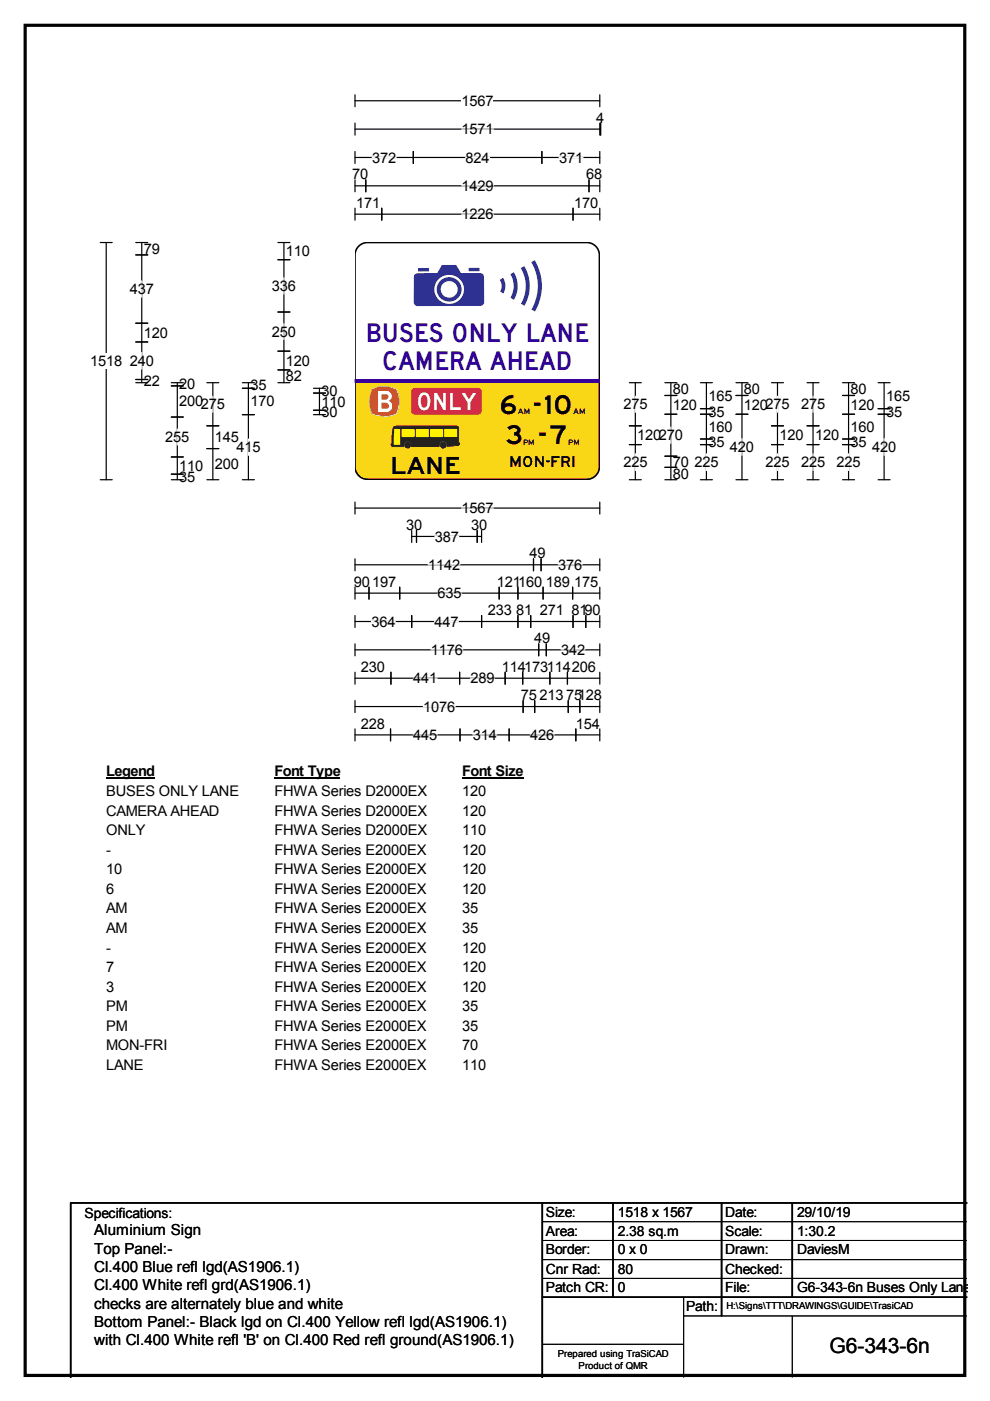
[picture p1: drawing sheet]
<svg xmlns="http://www.w3.org/2000/svg" width="210mm" height="297mm" viewBox="0 0 210 297" stroke-linecap="round" stroke-linejoin="round" font-family="sans-serif">
<path d="M5.3 5.4h199.3v286.2h-199.3z" fill="none" stroke="#000" stroke-width=".68"/>
<path d="M75.3 21.4h51.9M75.3 20.1v2.5M127.2 20.1v2.5" fill="none" stroke="#000" stroke-width=".25"/>
<path d="M97.9 19.7h6.7v3.4h-6.7z" fill="#fff"/>
<g fill="none" stroke="#000" stroke-width=".25">
<path d="M75.3 27.4h52M75.3 26.1v2.5M75.3 32.1v2.6M75.3 38.1v2.6M75.3 33.4h51.9M75.3 39.4h51.9M77.6 38.1v2.6M87.6 32.1v2.6M114.9 32.1v2.6M124.9 38.1v2.6M127.2 26.1v2.5M127.2 32.1v2.6"/>
<path d="M127.2 38.1v2.6M127.3 26.1v2.5M21.3 51.4h2.5M22.5 51.4v50.3M75.3 44.1v2.6M75.3 45.4h51.9M80.9 44.1v2.6M121.5 44.1v2.6M127.2 44.1v2.6M21.3 101.7h2.5M75.3 106.5v2.5M75.3 118.5v2.5"/>
<path d="M75.3 107.7h51.9M75.3 119.7h51.9M87.3 113.7h14.8M87.3 112.5v2.5M88.3 112.5v2.5M101.2 112.5v2.5M102.1 112.5v2.5M113.1 118.5v2.5M114.7 118.5v2.5M127.2 106.5v2.5M127.2 118.5v2.5M75.3 124.5v2.5"/>
<path d="M75.3 130.5v2.5M75.3 136.5v2.6M75.3 125.8h51.9M75.3 131.8h51.9M75.3 137.8h51.9M78.2 124.5v2.5M84.8 124.5v2.5M87.3 130.5v2.5M102.1 130.5v2.5M105.8 124.5v2.5M109.8 124.5v2.5M109.8 130.5v2.5"/>
<path d="M112.5 130.5v2.5M114.2 136.5v2.6M115.1 124.5v2.5M115.8 136.5v2.6M121.4 124.5v2.5M121.5 130.5v2.5M124.2 130.5v2.5M127.2 124.5v2.5M127.2 130.5v2.5M127.2 136.5v2.6M75.3 142.5v2.6M75.3 148.5v2.6"/>
<path d="M75.3 154.5v2.6M75.3 143.8h51.9M75.3 149.8h51.9M75.3 155.8h51.9M82.8 154.5v2.6M82.9 142.5v2.6M97.5 142.5v2.6M97.5 154.5v2.6M107.1 142.5v2.6M107.9 154.5v2.6M110.8 142.5v2.6M110.9 148.5v2.6"/>
<path d="M113.4 148.5v2.6M116.6 142.5v2.6M120.3 142.5v2.6M120.5 148.5v2.6M122.1 154.5v2.6M122.9 148.5v2.6M127.2 142.5v2.6M127.2 148.5v2.6M127.2 154.5v2.6"/>
</g>
<g fill="none" stroke="#fff" stroke-width=".25">
<path d="M78.9 33.4h5.1M97.9 27.4h6.7M97.9 39.4h6.7M98.7 33.4h5.1M118.5 33.4h5.1M97.9 45.4h6.7M90.8 119.7h6.7M92.2 113.7h5.1M97.9 107.7h6.7M118.4 119.7h5M78.7 131.8h5.1M91.4 137.8h6.7"/>
<path d="M92.1 131.8h5.1M92.8 125.8h5.1M119 137.8h5M87.6 143.8h5.1M87.6 155.8h5.1M89.7 149.8h6.8M99.7 143.8h5.1M100.2 155.8h5.1M112.4 155.8h5.1"/>
</g>
<path d="M19.1 74.9h6.7v3.4h-6.7z" fill="#fff"/>
<g fill="none" stroke="#000" stroke-width=".25">
<path d="M28.8 51.4h2.5M28.8 54h2.5M30.1 51.4v29.7M58.9 51.4h2.6M58.9 55.1h2.6M60.2 51.4v29.7M28.8 68.5h2.5M28.8 72.5h2.5M58.9 66.2h2.6M58.9 74.5h2.6M58.9 78.4h2.6M28.8 80.5h2.5"/>
<path d="M28.8 81.1h2.5M36.3 81.1h2.6M36.3 81.8h2.6M36.3 88.4h2.6M36.3 96.9h2.6M37.6 81.1v20.6M43.9 81.1h2.5M43.9 90.3h2.5M43.9 95.1h2.5M45.1 81.1v20.6M51.4 81.1h2.5M51.4 82.3h2.5"/>
<path d="M51.4 87.9h2.5M52.7 81.1v20.6M58.9 81.1h2.6M66.5 82.3h2.5M66.5 87.9h2.5M66.5 83.3h2.5M66.5 87h2.5M67.7 82.3v5.6M133.4 81.1h2.6M133.4 90.3h2.6M133.4 94.3h2.6M134.7 81.1v20.6"/>
<path d="M141 81.1h2.5M141 83.8h2.5M141 87.8h2.5M141 96.7h2.5M141 99.1h2.5M142.2 81.1v20.6M148.5 81.1h2.5M148.5 94.3h2.5M148.5 87.8h2.5M148.5 86.6h2.5M148.5 93.1h2.5M149.8 81.1v20.6"/>
<path d="M156 81.1h2.6M156 83.8h2.6M156 87.8h2.6M157.3 81.1v20.6M163.6 81.1h2.5M163.6 90.3h2.5M163.6 94.3h2.5M164.8 81.1v20.6M171.1 81.1h2.6M171.1 90.3h2.6M171.1 94.3h2.6M172.4 81.1v20.6"/>
<path d="M178.6 81.1h2.6M178.6 94.3h2.6M178.6 83.8h2.6M178.6 87.8h2.6M178.6 93.1h2.6M179.9 81.1v20.6M186.2 81.1h2.5M186.2 87.8h2.5M186.2 86.6h2.5M187.5 81.1v20.6M36.3 100.5h2.6M36.3 101.7h2.6"/>
<path d="M43.9 101.7h2.5M51.4 101.7h2.5M133.4 101.7h2.6M141 101.7h2.5M148.5 101.7h2.5M156 101.7h2.6M163.6 101.7h2.5M171.1 101.7h2.6M178.6 101.7h2.6M186.2 101.7h2.5"/>
</g>
<g fill="none" stroke="#fff" stroke-width=".25">
<path d="M30.1 59.5v3.5M60.2 58.9v3.4M30.1 74.7v3.6M60.2 68.6v3.4M37.6 91v3.3M45.1 84v3.4M52.7 93.1v3.4M134.7 84v3.4M134.7 96.2v3.6M142.2 90.5v3.5M149.8 96.2v3.6M157.3 93v3.5"/>
<path d="M164.8 84v3.4M164.8 96.2v3.6M172.4 84v3.4M172.4 96.2v3.6M179.9 96.2v3.6M187.5 93v3.5"/>
</g>
<path d="M22.5 161.8h10.2v3.4h-10.2z" fill="#fff"/>
<path d="M22.5 165h10.3" fill="none" stroke="#000" stroke-width=".34"/>
<path d="M58.2 161.8h13.9v3.4h-13.9z" fill="#fff"/>
<path d="M58.2 165h13.9" fill="none" stroke="#000" stroke-width=".34"/>
<path d="M98 161.8h12.8v3.4h-12.8z" fill="#fff"/>
<path d="M98 165h12.9" fill="none" stroke="#000" stroke-width=".34"/>
<g fill="#fff">
<path d="M22.5 166h28v3.4h-28z"/>
<path d="M58.2 166h32.1v3.4h-32.1z"/>
<path d="M98 166h5v3.4h-5z"/>
<path d="M22.5 170.1h23.9v3.4h-23.9z"/>
<path d="M58.2 170.1h32.1v3.4h-32.1z"/>
<path d="M98 170.1h5v3.4h-5z"/>
<path d="M22.5 174.3h8.1v3.4h-8.1z"/>
<path d="M58.2 174.3h32.1v3.4h-32.1z"/>
<path d="M98 174.3h5v3.4h-5z"/>
<path d="M22.5 178.4h1v3.4h-1z"/>
<path d="M58.2 178.4h32v3.4h-32z"/>
<path d="M98 178.4h5v3.4h-5z"/>
<path d="M22.5 182.6h3.3v3.4h-3.3z"/>
<path d="M58.2 182.6h32v3.4h-32z"/>
<path d="M98 182.6h5v3.4h-5z"/>
<path d="M22.5 186.7h1.6v3.4h-1.6z"/>
<path d="M58.2 186.7h32v3.4h-32z"/>
<path d="M98 186.7h5v3.4h-5z"/>
<path d="M22.5 190.9h4.3v3.4h-4.3z"/>
<path d="M58.2 190.9h32v3.4h-32z"/>
<path d="M98 190.9h3.3v3.4h-3.3z"/>
<path d="M22.5 195h4.3v3.4h-4.3z"/>
<path d="M58.2 195h32v3.4h-32z"/>
<path d="M98 195h3.3v3.4h-3.3z"/>
<path d="M22.5 199.2h1v3.4h-1z"/>
<path d="M58.2 199.2h32v3.4h-32z"/>
<path d="M98 199.2h5v3.4h-5z"/>
<path d="M22.5 203.3h1.6v3.4h-1.6z"/>
<path d="M58.2 203.3h32v3.4h-32z"/>
<path d="M98 203.3h5v3.4h-5z"/>
<path d="M22.5 207.5h1.6v3.3h-1.6z"/>
<path d="M58.2 207.5h32v3.3h-32z"/>
<path d="M98 207.5h5v3.3h-5z"/>
<path d="M22.5 211.6h4.4v3.4h-4.4z"/>
<path d="M58.2 211.6h32v3.4h-32z"/>
<path d="M98 211.6h3.3v3.4h-3.3z"/>
<path d="M22.5 215.8h4.4v3.3h-4.4z"/>
<path d="M58.2 215.8h32v3.3h-32z"/>
<path d="M98 215.8h3.3v3.3h-3.3z"/>
<path d="M22.5 219.9h12.8v3.4h-12.8z"/>
<path d="M58.2 219.9h32v3.4h-32z"/>
<path d="M98 219.9h3.3v3.4h-3.3z"/>
<path d="M22.5 224.1h7.8v3.3h-7.8z"/>
<path d="M58.2 224.1h32v3.3h-32z"/>
<path d="M98 224.1h5v3.3h-5z"/>
</g>
<path d="M76.3 52l1-.5 .6-.1h46.5a2.67 2.67 0 0 1 2.7 2.7v27.1h-51.8v-27.1a2.66 2.66 0 0 1 1-2.1z" fill-rule="evenodd" fill="#fff" stroke="#fff" stroke-width=".21"/>
<path d="M75.3 81.2v-27.1a2.67 2.67 0 0 1 2.6-2.7h46.5a2.67 2.67 0 0 1 2.7 2.7v27.1" fill="none" stroke="#000" stroke-width=".34"/>
<path d="M75.3 81.1h51.8v17.9a2.67 2.67 0 0 1-2.7 2.6h-46.5a2.67 2.67 0 0 1-2.6-2.6z" fill-rule="evenodd" fill="#fad716" stroke="#fad716" stroke-width=".21"/>
<path d="M75.3 81.1v17.9a2.67 2.67 0 0 0 2.6 2.6h46.5a2.67 2.67 0 0 0 2.7-2.6v-17.9" fill="none" stroke="#000" stroke-width=".34"/>
<path d="M88 58.1l.5-.2h4.2l1-1.7h3l1 1.7h4.1a.77 .77 0 0 1 .8 .7l.1 5.5a.79 .79 0 0 1-.8 .8h-13.4a.78 .78 0 0 1-.8-.8l.1-5.4z" fill-rule="evenodd" fill="#2e3092"/>
<circle cx="95.2" cy="61.4" r="3.1" fill="#fefefe"/>
<circle cx="95.2" cy="61.4" r="2.61" fill="#2e3092"/>
<circle cx="95.2" cy="61.3" r="1.79" fill="#fefefe"/>
<g fill="#2e3092">
<path d="M106 59.3l.7-.4a3.2 3.2 0 0 1 0 3.3l-.6-.3a2.41 2.41 0 0 0-.1-2.6z" fill-rule="evenodd"/>
<path d="M108.2 58.1l.7-.4a5.7 5.7 0 0 1 .1 5.9l-.8-.4a4.9 4.9 0 0 0 0-5.1z" fill-rule="evenodd"/>
<path d="M110.4 56.8l.8-.4a8.3 8.3 0 0 1 0 8.4l-.7-.4a7.4 7.4 0 0 0-.1-7.6z" fill-rule="evenodd"/>
<path d="M112.6 55.6l.8-.4a10.6 10.6 0 0 1 0 10.9l-.7-.5a9.7 9.7 0 0 0-.1-10z" fill-rule="evenodd"/>
<path d="M88.6 56.8h2.4v.7l-2.4 .1z" fill-rule="evenodd"/>
<path d="M99.4 56.8h2.3v.7h-2.3z" fill-rule="evenodd"/>
</g>
<path d="M75.4 80.5h51.7v.6h-51.7z" fill="#37009b"/>
<path d="M75.3 80.5h51.8v.6h-51.8z" fill="none" stroke="#37009b" stroke-width=".21"/>
<path d="M78.8 82.5a5.9 5.9 0 0 1 5.3 0 6.4 6.4 0 0 1 0 5.3 6.5 6.5 0 0 1-5.3 0 6.5 6.5 0 0 1 0-5.3z" fill-rule="evenodd" fill="#fefefe"/>
<path d="M79 82.6a5.4 5.4 0 0 1 4.9 0 5.9 5.9 0 0 1 0 5 5.9 5.9 0 0 1-4.9 0 6 6 0 0 1 0-5z" fill-rule="evenodd" fill="#eb3d00" stroke="#eb3d00" stroke-width=".21"/>
<path d="M80.2 82.9v4.5h1.8a1.23 1.23 0 0 0 1.2-1 1.23 1.23 0 0 0-.8-1.4 1.12 1.12 0 0 0 .7-1.2 1.12 1.12 0 0 0-1.1-.9zM80.9 83.6h1a.56 .56 0 0 1 .5 .6 .56 .56 0 0 1-.6 .5h-.9zM80.9 85.4h.9a.68 .68 0 0 1 .6 .4 .68 .68 0 0 1-.2 .8h-1.3z" fill-rule="evenodd" fill="#fff"/>
<path d="M83.5 90.5l.4-.1h13.1l.3 .3v3.3h.1v.3l-.3 .2-2.3 .1a.88 .88 0 0 0-.9-1.1 .88 .88 0 0 0-.8 1.2h-5.8a.88 .88 0 0 0-.9-1.2 .88 .88 0 0 0-.8 1.2h-2.4l-.3-.2v-.3l.2-.1v-1.8z" fill-rule="evenodd" fill="#25221e" stroke="#25221e" stroke-width=".21"/>
<g fill="#fff100">
<path d="M85.2 91h2.7v1.5l-.2 .2-2.5-.1z" fill-rule="evenodd"/>
<path d="M88.2 91h2.7v1.5l-.2 .2-2.5-.1z" fill-rule="evenodd"/>
<path d="M91.2 91h2.7l.1 1.5-.3 .2-2.5-.1z" fill-rule="evenodd"/>
<path d="M94.2 91h2.7v1.6h-2.7z" fill-rule="evenodd"/>
<path d="M83.6 90.9l1.2 .1v3.3h-1.3z" fill-rule="evenodd"/>
</g>
<g fill="#25221e" stroke="#25221e" stroke-width=".21">
<circle cx="86.4" cy="94.4" r=".64"/>
<circle cx="94" cy="94.4" r=".63"/>
</g>
<path d="M87.5 82.5l.5-.2h13.3a.68 .68 0 0 1 .7 .7v4.2a.68 .68 0 0 1-.7 .6h-13.3a.68 .68 0 0 1-.7-.6v-4.2z" fill-rule="evenodd" fill="#ef2b2f" stroke="#ef2b2f" stroke-width=".21"/>
<path d="M115 255v37M130 255v20M153 255v24M168 255v20M205 255h-190v37M115 275h90" fill="none" stroke="#000" stroke-width=".34"/>
<path d="M115 259h90M115 263h90M115 267.1h90M115 271h90M144.9 279h60.1M144.9 275v17M168 279v13M115 285h29.9" fill="none" stroke="#000" stroke-width=".21"/>
<g font-size="5.5" fill="#37009b">
<text x="77.6" y="72.4">BUSES ONLY LANE</text>
<text x="80.9" y="78.4">CAMERA AHEAD</text>
</g>
<g font-size="5.5">
<text x="105.8" y="87.7">6 -10</text>
<text x="107.1" y="94.2">3 -7</text>
</g>
<text font-size="5.1" fill="#fff" x="88.3" y="87">ONLY</text>
<text font-size="5.1" x="82.8" y="100.5">LANE</text>
<text font-size="4.5" x="175.9" y="286.9">G6-343-6n</text>
<g font-size="3.2">
<text x="107.9" y="99.1">MON-FRI</text>
<text x="20" y="261.9">Aluminium Sign</text>
<text x="20" y="265.8">Top Panel:-</text>
<text x="20" y="269.7">Cl.400 Blue refl lgd(AS1906.1)</text>
<text x="20" y="273.6">Cl.400 White refl grd(AS1906.1)</text>
<text x="20" y="277.5">checks are alternately blue and white</text>
<text x="20" y="281.4">Bottom Panel:- Black lgd on Cl.400 Yellow refl lgd(AS1906.1)</text>
<text x="20" y="285.3">with Cl.400 White refl 'B' on Cl.400 Red refl ground(AS1906.1)</text>
</g>
<g font-size="3.1">
<text x="97.9" y="22.5">1567</text>
<text x="97.9" y="28.5">1571</text>
<text x="126.4" y="26">4</text>
<text x="78.9" y="34.5">372</text>
<text x="98.7" y="34.5">824</text>
<text x="118.5" y="34.5">371</text>
<text x="74.7" y="38">70</text>
<text x="97.9" y="40.5">1429</text>
<text x="124.3" y="38">68</text>
<text x="75.5" y="44.1">171</text>
<text x="97.9" y="46.5">1226</text>
<text x="121.8" y="44.1">170</text>
<text x="30.5" y="53.8">79</text>
<text x="60.6" y="54.3">110</text>
<text x="27.5" y="62.3">437</text>
<text x="57.7" y="61.7">336</text>
<text x="30.5" y="71.6">120</text>
<text x="57.7" y="71.4">250</text>
<text x="19.1" y="77.7">1518</text>
<text x="27.5" y="77.5">240</text>
<text x="60.6" y="77.5">120</text>
<text x="30.5" y="81.9">22</text>
<text x="38" y="82.6">20</text>
<text x="53.1" y="82.7">35</text>
<text x="60.6" y="80.9">82</text>
<text x="68.2" y="83.9">30</text>
<text x="142.7" y="83.6">80</text>
<text x="157.7" y="83.6">80</text>
<text x="180.3" y="83.6">80</text>
<text x="38" y="86.1">200275</text>
<text x="53.1" y="86.1">170</text>
<text x="68.2" y="86.2">110</text>
<text x="68.2" y="88.5">30</text>
<text x="132.2" y="86.8">275</text>
<text x="142.7" y="86.9">120</text>
<text x="150.2" y="88.3">35</text>
<text x="150.2" y="84.9">165</text>
<text x="157.7" y="86.9">120275</text>
<text x="169.8" y="86.8">275</text>
<text x="180.3" y="86.9">120</text>
<text x="187.9" y="88.3">35</text>
<text x="187.9" y="84.9">165</text>
<text x="35.1" y="93.8">255</text>
<text x="45.6" y="93.8">145</text>
<text x="50.1" y="95.9">415</text>
<text x="135.1" y="93.3">120270</text>
<text x="150.2" y="91.6">160</text>
<text x="150.2" y="94.8">35</text>
<text x="154.8" y="95.8">420</text>
<text x="165.3" y="93.3">120</text>
<text x="172.8" y="93.3">120</text>
<text x="180.3" y="91.6">160</text>
<text x="180.3" y="94.8">35</text>
<text x="184.9" y="95.8">420</text>
<text x="38" y="99.8">110</text>
<text x="45.6" y="99.5">200</text>
<text x="132.2" y="99">225</text>
<text x="142.7" y="99">70</text>
<text x="142.7" y="101.5">80</text>
<text x="147.2" y="99">225</text>
<text x="162.3" y="99">225</text>
<text x="169.8" y="99">225</text>
<text x="177.4" y="99">225</text>
<text x="38" y="102.2">35</text>
<text x="86.1" y="112.4">30</text>
<text x="97.9" y="108.8">1567</text>
<text x="99.9" y="112.4">30</text>
<text x="92.2" y="114.8">387</text>
<text x="112.3" y="118.4">49</text>
<text x="75" y="124.4">90197</text>
<text x="90.8" y="120.8">1142</text>
<text x="105.3" y="124.4">121160</text>
<text x="115.7" y="124.4">189</text>
<text x="118.4" y="120.8">376</text>
<text x="121.8" y="124.4">175</text>
<text x="92.8" y="126.9">635</text>
<text x="103.5" y="130.4">233</text>
<text x="109.5" y="130.4">81</text>
<text x="114.5" y="130.4">271</text>
<text x="121.2" y="130.4">8190</text>
<text x="78.7" y="132.9">364</text>
<text x="92.1" y="132.9">447</text>
<text x="113.3" y="136.4">49</text>
<text x="76.5" y="142.4">230</text>
<text x="91.4" y="138.9">1176</text>
<text x="106.4" y="142.4">114173114206</text>
<text x="119" y="138.9">342</text>
<text x="87.6" y="144.9">441</text>
<text x="99.7" y="144.9">289</text>
<text x="110.4" y="148.4">75</text>
<text x="114.4" y="148.4">213</text>
<text x="120.1" y="148.4">75128</text>
<text x="76.5" y="154.5">228</text>
<text x="89.7" y="150.9">1076</text>
<text x="122.1" y="154.5">154</text>
<text x="87.6" y="156.9">445</text>
<text x="100.2" y="156.9">314</text>
<text x="112.4" y="156.9">426</text>
<text x="22.5" y="164.5">Legend</text>
<text x="58.2" y="164.5">Font Type</text>
<text x="98" y="164.5">Font Size</text>
<text x="22.5" y="168.8">BUSES ONLY LANE</text>
<text x="22.5" y="172.9">CAMERA AHEAD</text>
<text x="58.2" y="168.8">FHWA Series D2000EX</text>
<text x="58.2" y="172.9">FHWA Series D2000EX</text>
<text x="98" y="168.8">120</text>
<text x="98" y="172.9">120</text>
<text x="22.5" y="177.1">ONLY</text>
<text x="58.2" y="177.1">FHWA Series D2000EX</text>
<text x="98" y="177.1">110</text>
<text x="22.5" y="181.2">-</text>
<text x="22.5" y="185.4">10</text>
<text x="58.2" y="181.2">FHWA Series E2000EX</text>
<text x="58.2" y="185.4">FHWA Series E2000EX</text>
<text x="98" y="181.2">120</text>
<text x="98" y="185.4">120</text>
<text x="22.5" y="189.5">6</text>
<text x="58.2" y="189.5">FHWA Series E2000EX</text>
<text x="98" y="189.5">120</text>
<text x="22.5" y="193.7">AM</text>
<text x="22.5" y="197.8">AM</text>
<text x="58.2" y="193.7">FHWA Series E2000EX</text>
<text x="58.2" y="197.8">FHWA Series E2000EX</text>
<text x="98" y="193.7">35</text>
<text x="98" y="197.8">35</text>
<text x="22.5" y="202">-</text>
<text x="58.2" y="202">FHWA Series E2000EX</text>
<text x="98" y="202">120</text>
<text x="22.5" y="206.1">7</text>
<text x="58.2" y="206.1">FHWA Series E2000EX</text>
<text x="98" y="206.1">120</text>
<text x="22.5" y="210.3">3</text>
<text x="22.5" y="214.4">PM</text>
<text x="58.2" y="210.3">FHWA Series E2000EX</text>
<text x="58.2" y="214.4">FHWA Series E2000EX</text>
<text x="98" y="210.3">120</text>
<text x="98" y="214.4">35</text>
<text x="22.5" y="218.6">PM</text>
<text x="58.2" y="218.6">FHWA Series E2000EX</text>
<text x="98" y="218.6">35</text>
<text x="22.5" y="222.7">MON-FRI</text>
<text x="22.5" y="226.9">LANE</text>
<text x="58.2" y="222.7">FHWA Series E2000EX</text>
<text x="58.2" y="226.9">FHWA Series E2000EX</text>
<text x="98" y="222.7">70</text>
<text x="98" y="226.9">110</text>
</g>
<g font-size="3">
<text x="17.9" y="258.3">Specifications:</text>
<text x="115.7" y="258">Size:</text>
<text x="115.7" y="262">Area:</text>
<text x="131" y="258">1518 x 1567</text>
<text x="131" y="262">2.38 sq.m</text>
<text x="153.8" y="258">Date:</text>
<text x="153.8" y="262">Scale:</text>
<text x="169" y="258">29/10/19</text>
<text x="169" y="262">1:30.2</text>
<text x="115.7" y="266">Border:</text>
<text x="131" y="266">0 x 0</text>
<text x="153.8" y="266">Drawn:</text>
<text x="169" y="266">DaviesM</text>
<text x="115.7" y="270">Cnr Rad:</text>
<text x="115.7" y="274">Patch CR:</text>
<text x="131" y="270">80</text>
<text x="131" y="274">0</text>
<text x="153.8" y="270">Checked:</text>
<text x="153.8" y="274">File:</text>
<text x="169" y="274">G6-343-6n Buses Only Lane</text>
<text x="145.5" y="278">Path:</text>
</g>
<g font-size="2">
<text x="154" y="277.6">H:\Signs\TTT\DRAWINGS\GUIDE\TrasiCAD</text>
<text x="118.3" y="287.8">Prepared using TraSiCAD</text>
<text x="122.7" y="290.3">Product of QMR</text>
</g>
<g font-size="1.6">
<text x="109.8" y="87.8">AM</text>
<text x="121.5" y="87.8">AM</text>
<text x="110.9" y="94.3">PM</text>
<text x="120.5" y="94.3">PM</text>
</g>
</svg>
